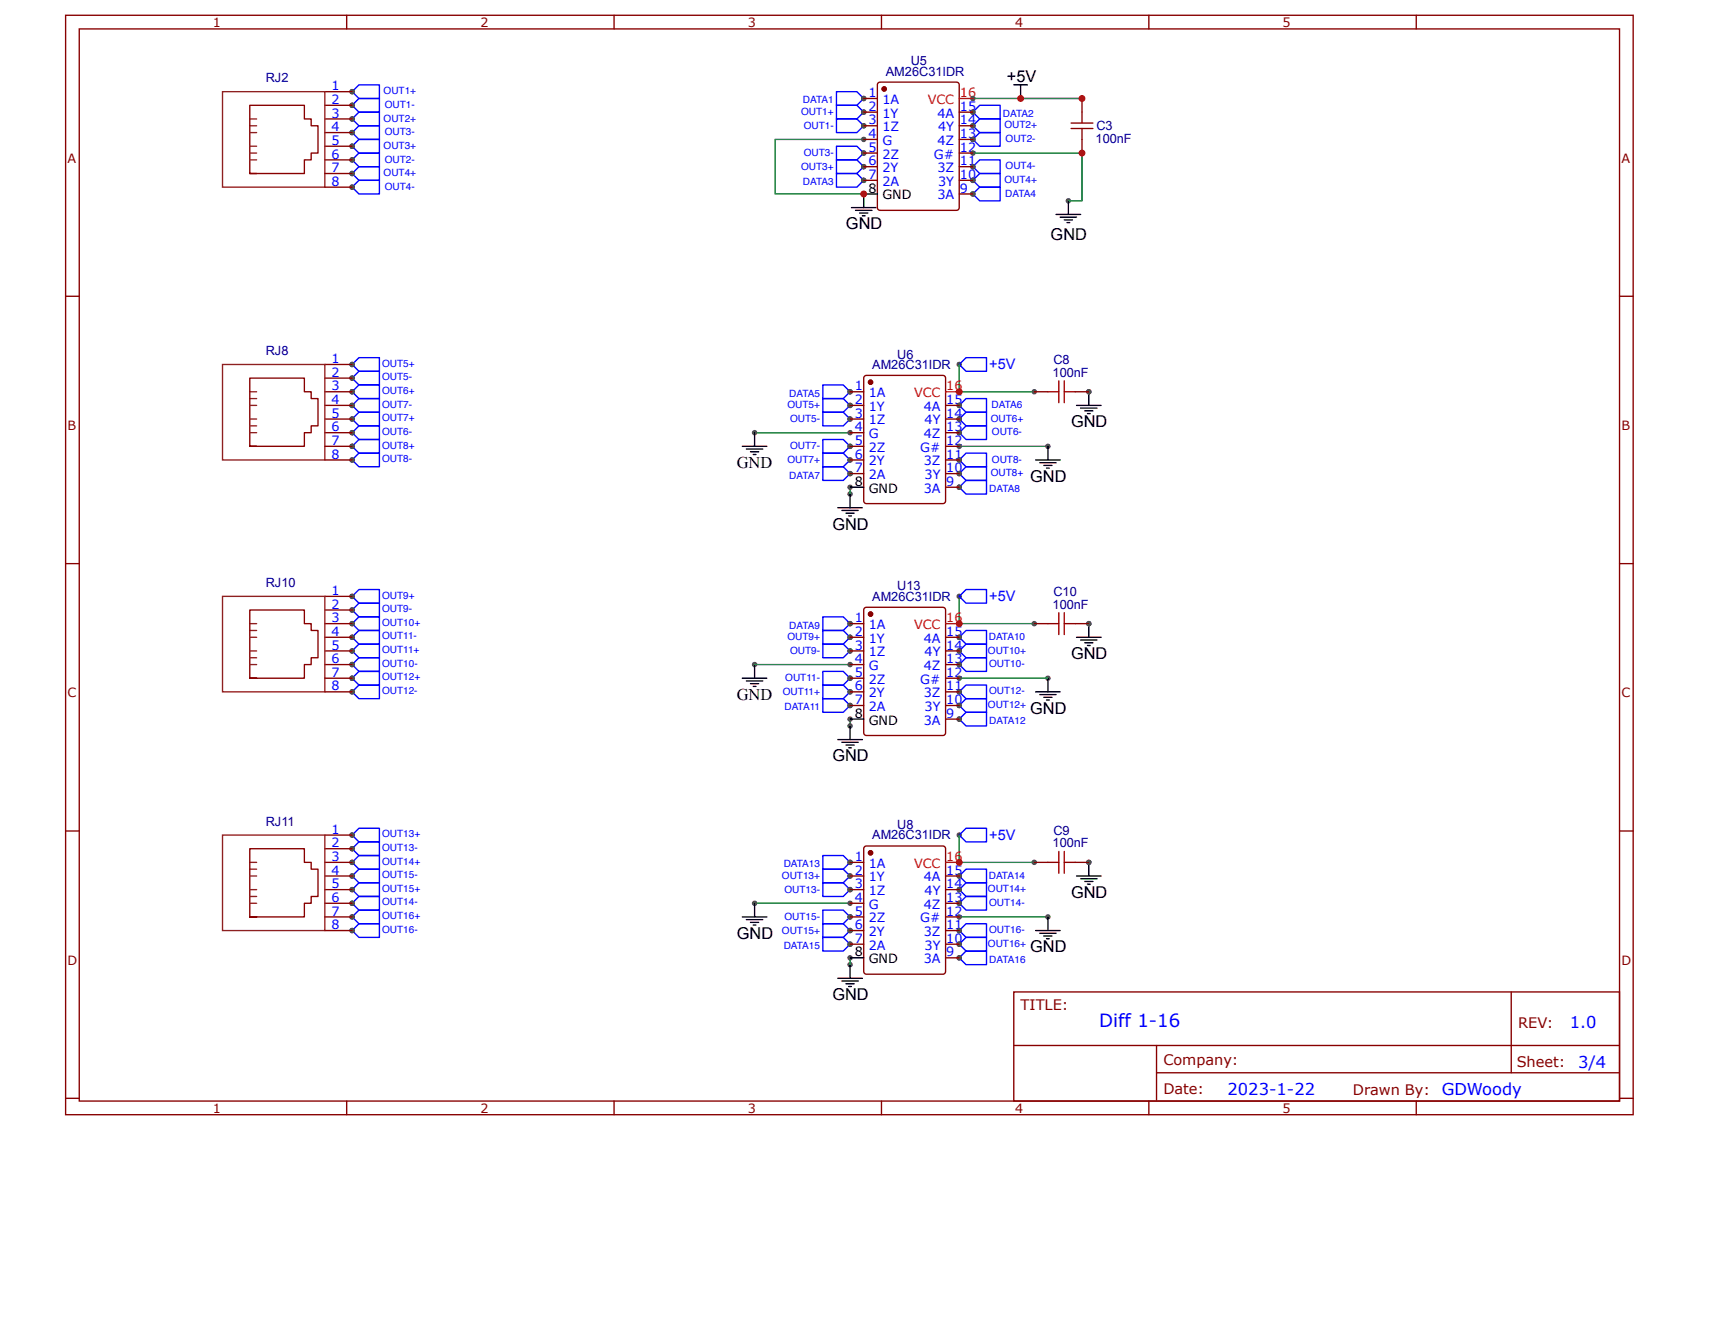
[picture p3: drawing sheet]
<svg xmlns="http://www.w3.org/2000/svg" width="279mm" height="216mm" viewBox="0 0 279 216" stroke-linecap="round" stroke-linejoin="round" font-family="sans-serif">
<g fill="none" stroke="#800" stroke-width=".22">
<path d="M10.7 2.5h255.4v179.1h-255.4zM12.9 4.7h250.9v174.7h-250.9zM56.5 2.5v2.2M100 2.5v2.2M143.6 2.5v2.2M187.2 2.5v2.2M230.7 2.5v2.2M10.7 48.3h2.2M263.8 48.3h2.3M10.7 91.8h2.2M263.8 91.8h2.3M10.7 135.4h2.2"/>
<path d="M263.8 135.4h2.3M10.7 179h2.2M56.5 179.4v2.2M100 179.4v2.2M143.6 179.4v2.2M165.2 161.6h98.6v17.8h-98.6zM165.2 170.4h98.6M187.2 179.4v2.2M188.4 174.8h75.4M188.4 170.4v8.8M230.7 179.4v2.2M246.2 161.6v13.2"/>
<path d="M263.8 179h2.3"/>
</g>
<circle cx="140.7" cy="31.6" r=".44" fill="#4f4f4f"/>
<path d="M138.7 33.8h4M139.4 34.3h2.6M140 34.7h1.4M140.5 35.2h.4M140.7 31.6v2.2" fill="none" stroke="#000" stroke-width=".22"/>
<path d="M166.3 16h10M140.7 22.7h-14.4v8.9h14.4" fill="none" stroke="#080" stroke-width=".22"/>
<circle cx="158.5" cy="31.6" r=".44" fill="#4f4f4f"/>
<path d="M158.5 31.6l1.1-1.1h3.3v2.2h-3.3z" fill="none" stroke="#00f" stroke-width=".22"/>
<circle cx="140.7" cy="29.4" r=".44" fill="#4f4f4f"/>
<path d="M136.3 28.3h3.3l1.1 1.1-1.1 1.1h-3.3z" fill="none" stroke="#00f" stroke-width=".22"/>
<circle cx="158.5" cy="18.3" r=".44" fill="#4f4f4f"/>
<path d="M158.5 18.3l1.1-1.1h3.3v2.2h-3.3z" fill="none" stroke="#00f" stroke-width=".22"/>
<circle cx="140.7" cy="16" r=".44" fill="#4f4f4f"/>
<path d="M136.3 14.9h3.3l1.1 1.1-1.1 1.2h-3.3z" fill="none" stroke="#00f" stroke-width=".22"/>
<circle cx="174.1" cy="32.7" r=".44" fill="#4f4f4f"/>
<path d="M172.1 34.9h4M172.7 35.4h2.7M173.4 35.8h1.3M173.8 36.3h.5M174.1 32.7v2.2" fill="none" stroke="#000" stroke-width=".22"/>
<circle cx="140.7" cy="20.5" r=".44" fill="#4f4f4f"/>
<path d="M136.3 19.4h3.3l1.1 1.1-1.1 1.1h-3.3z" fill="none" stroke="#00f" stroke-width=".22"/>
<circle cx="140.7" cy="18.3" r=".44" fill="#4f4f4f"/>
<path d="M136.3 17.2h3.3l1.1 1.1-1.1 1.1h-3.3z" fill="none" stroke="#00f" stroke-width=".22"/>
<circle cx="140.7" cy="27.2" r=".44" fill="#4f4f4f"/>
<path d="M136.3 26.1h3.3l1.1 1.1-1.1 1.1h-3.3z" fill="none" stroke="#00f" stroke-width=".22"/>
<circle cx="140.7" cy="24.9" r=".44" fill="#4f4f4f"/>
<path d="M136.3 23.8h3.3l1.1 1.1-1.1 1.2h-3.3z" fill="none" stroke="#00f" stroke-width=".22"/>
<circle cx="158.5" cy="27.2" r=".44" fill="#4f4f4f"/>
<path d="M158.5 27.2l1.1-1.1h3.3v2.2h-3.3z" fill="none" stroke="#00f" stroke-width=".22"/>
<circle cx="158.5" cy="29.4" r=".44" fill="#4f4f4f"/>
<path d="M158.5 29.4l1.1-1.1h3.3v2.2h-3.3z" fill="none" stroke="#00f" stroke-width=".22"/>
<circle cx="158.5" cy="20.5" r=".44" fill="#4f4f4f"/>
<path d="M158.5 20.5l1.1-1.1h3.3v2.2h-3.3z" fill="none" stroke="#00f" stroke-width=".22"/>
<circle cx="158.5" cy="22.7" r=".44" fill="#4f4f4f"/>
<path d="M158.5 22.7l1.1-1.1h3.3v2.2h-3.3z" fill="none" stroke="#00f" stroke-width=".22"/>
<circle cx="57.4" cy="17.2" r=".44" fill="#4f4f4f"/>
<path d="M57.4 17.2l1.1-1.2h3.3v2.3h-3.3z" fill="none" stroke="#00f" stroke-width=".22"/>
<circle cx="57.4" cy="14.9" r=".44" fill="#4f4f4f"/>
<path d="M58.5 13.8h3.3v2.2h-3.3l-1.1-1.1z" fill="none" stroke="#00f" stroke-width=".22"/>
<circle cx="57.4" cy="19.4" r=".44" fill="#4f4f4f"/>
<path d="M58.5 18.3h3.3v2.2h-3.3l-1.1-1.1z" fill="none" stroke="#00f" stroke-width=".22"/>
<circle cx="57.4" cy="21.6" r=".44" fill="#4f4f4f"/>
<path d="M57.4 21.6l1.1-1.1h3.3v2.2h-3.3z" fill="none" stroke="#00f" stroke-width=".22"/>
<circle cx="57.4" cy="23.8" r=".44" fill="#4f4f4f"/>
<path d="M58.5 22.7h3.3v2.2h-3.3l-1.1-1.1z" fill="none" stroke="#00f" stroke-width=".22"/>
<circle cx="57.4" cy="26.1" r=".45" fill="#4f4f4f"/>
<path d="M57.4 26.1l1.1-1.2h3.3v2.3h-3.3z" fill="none" stroke="#00f" stroke-width=".22"/>
<circle cx="57.4" cy="28.3" r=".44" fill="#4f4f4f"/>
<path d="M58.5 27.2h3.3v2.2h-3.3l-1.1-1.1z" fill="none" stroke="#00f" stroke-width=".22"/>
<circle cx="57.4" cy="30.5" r=".44" fill="#4f4f4f"/>
<path d="M58.5 29.4h3.3v2.2h-3.3l-1.1-1.1z" fill="none" stroke="#00f" stroke-width=".22"/>
<circle cx="166.3" cy="16" r=".44" fill="#4f4f4f"/>
<path d="M165.2 13.8h2.2M166.3 13.8v2.2" fill="none" stroke="#000" stroke-width=".22"/>
<path d="M158.5 16h17.8M158.5 24.9h17.8v7.8h-2.2" fill="none" stroke="#080" stroke-width=".22"/>
<circle cx="156.3" cy="142.7" r=".44" fill="#4f4f4f"/>
<path d="M157.4 141.6h3.3v2.2h-3.3l-1.1-1.1z" fill="none" stroke="#00f" stroke-width=".22"/>
<circle cx="138.5" cy="153.9" r=".44" fill="#4f4f4f"/>
<path d="M134 152.7h3.4l1.1 1.2-1.1 1.1h-3.4z" fill="none" stroke="#00f" stroke-width=".22"/>
<circle cx="156.3" cy="156.1" r=".44" fill="#4f4f4f"/>
<path d="M156.3 156.1l1.1-1.1h3.3v2.2h-3.3z" fill="none" stroke="#00f" stroke-width=".22"/>
<circle cx="138.5" cy="140.5" r=".44" fill="#4f4f4f"/>
<path d="M134 139.4h3.4l1.1 1.1-1.1 1.1h-3.4z" fill="none" stroke="#00f" stroke-width=".22"/>
<circle cx="156.3" cy="136.1" r=".44" fill="#4f4f4f"/>
<path d="M156.3 136.1l1.1-1.1h3.3v2.2h-3.3z" fill="none" stroke="#00f" stroke-width=".22"/>
<circle cx="177.4" cy="140.5" r=".44" fill="#4f4f4f"/>
<path d="M175.4 142.7h4M176.1 143.2h2.6M176.7 143.6h1.4M177.2 144.1h.4M177.4 140.5v2.2" fill="none" stroke="#000" stroke-width=".22"/>
<circle cx="138.5" cy="145" r=".44" fill="#4f4f4f"/>
<path d="M134 143.8h3.4l1.1 1.2-1.1 1.1h-3.4z" fill="none" stroke="#00f" stroke-width=".22"/>
<circle cx="138.5" cy="142.7" r=".44" fill="#4f4f4f"/>
<path d="M134 141.6h3.4l1.1 1.1-1.1 1.1h-3.4z" fill="none" stroke="#00f" stroke-width=".22"/>
<circle cx="138.5" cy="151.6" r=".44" fill="#4f4f4f"/>
<path d="M134 150.5h3.4l1.1 1.1-1.1 1.1h-3.4z" fill="none" stroke="#00f" stroke-width=".22"/>
<circle cx="138.5" cy="149.4" r=".44" fill="#4f4f4f"/>
<path d="M134 148.3h3.4l1.1 1.1-1.1 1.1h-3.4z" fill="none" stroke="#00f" stroke-width=".22"/>
<circle cx="156.3" cy="151.6" r=".44" fill="#4f4f4f"/>
<path d="M156.3 151.6l1.1-1.1h3.3v2.2h-3.3z" fill="none" stroke="#00f" stroke-width=".22"/>
<circle cx="156.3" cy="153.9" r=".44" fill="#4f4f4f"/>
<path d="M156.3 153.9l1.1-1.2h3.3v2.3h-3.3z" fill="none" stroke="#00f" stroke-width=".22"/>
<circle cx="156.3" cy="147.2" r=".44" fill="#4f4f4f"/>
<path d="M156.3 147.2l1.1-1.1h3.3v2.2h-3.3z" fill="none" stroke="#00f" stroke-width=".22"/>
<circle cx="156.3" cy="145" r=".44" fill="#4f4f4f"/>
<path d="M157.4 143.8h3.3v2.3h-3.3l-1.1-1.1z" fill="none" stroke="#00f" stroke-width=".22"/>
<circle cx="138.5" cy="157.2" r=".44" fill="#4f4f4f"/>
<path d="M136.5 159.4h4M137.2 159.9h2.6M138.5 157.2v2.2M137.8 160.3h1.4M138.3 160.7h.4" fill="none" stroke="#000" stroke-width=".22"/>
<path d="M122.9 147.2h15.6M138.5 156.1v1.1M156.3 149.4h14.4" fill="none" stroke="#080" stroke-width=".22"/>
<circle cx="170.7" cy="149.4" r=".44" fill="#4f4f4f"/>
<path d="M168.7 151.6h4M169.4 152.1h2.7M170.1 152.5h1.3M170.5 153h.4M170.7 149.4v2.2" fill="none" stroke="#000" stroke-width=".22"/>
<circle cx="122.9" cy="147.2" r=".44" fill="#4f4f4f"/>
<path d="M120.9 149.4h4M121.6 149.9h2.7M122.3 150.3h1.3M122.7 150.7h.5M122.9 147.2v2.2" fill="none" stroke="#000" stroke-width=".22"/>
<path d="M156.3 136.1v4.4h12.2" fill="none" stroke="#080" stroke-width=".22"/>
<circle cx="57.4" cy="149.4" r=".44" fill="#4f4f4f"/>
<path d="M57.4 149.4l1.1-1.1h3.3v2.2h-3.3z" fill="none" stroke="#00f" stroke-width=".22"/>
<circle cx="57.4" cy="151.6" r=".44" fill="#4f4f4f"/>
<path d="M58.5 150.5h3.3v2.2h-3.3l-1.1-1.1z" fill="none" stroke="#00f" stroke-width=".22"/>
<circle cx="57.4" cy="145" r=".44" fill="#4f4f4f"/>
<path d="M58.5 143.8h3.3v2.3h-3.3l-1.1-1.1z" fill="none" stroke="#00f" stroke-width=".22"/>
<circle cx="57.4" cy="147.2" r=".44" fill="#4f4f4f"/>
<path d="M57.4 147.2l1.1-1.1h3.3v2.2h-3.3z" fill="none" stroke="#00f" stroke-width=".22"/>
<circle cx="57.4" cy="142.7" r=".44" fill="#4f4f4f"/>
<path d="M58.5 141.6h3.3v2.2h-3.3l-1.1-1.1z" fill="none" stroke="#00f" stroke-width=".22"/>
<circle cx="57.4" cy="140.5" r=".44" fill="#4f4f4f"/>
<path d="M58.5 139.4h3.3v2.2h-3.3l-1.1-1.1z" fill="none" stroke="#00f" stroke-width=".22"/>
<circle cx="57.4" cy="138.3" r=".44" fill="#4f4f4f"/>
<path d="M58.5 137.2h3.3v2.2h-3.3l-1.1-1.1z" fill="none" stroke="#00f" stroke-width=".22"/>
<circle cx="57.4" cy="136.1" r=".45" fill="#4f4f4f"/>
<path d="M58.5 135h3.3v2.2h-3.3l-1.1-1.1z" fill="none" stroke="#00f" stroke-width=".22"/>
<circle cx="57.4" cy="97.2" r=".44" fill="#4f4f4f"/>
<path d="M58.5 96.1h3.3v2.2h-3.3l-1.1-1.1z" fill="none" stroke="#00f" stroke-width=".22"/>
<circle cx="57.4" cy="99.4" r=".44" fill="#4f4f4f"/>
<path d="M57.4 99.4l1.1-1.1h3.3v2.2h-3.3z" fill="none" stroke="#00f" stroke-width=".22"/>
<circle cx="57.4" cy="101.6" r=".44" fill="#4f4f4f"/>
<path d="M57.4 101.6l1.1-1.1h3.3v2.2h-3.3z" fill="none" stroke="#00f" stroke-width=".22"/>
<circle cx="57.4" cy="103.8" r=".44" fill="#4f4f4f"/>
<path d="M57.4 103.8l1.1-1.1h3.3v2.3h-3.3z" fill="none" stroke="#00f" stroke-width=".22"/>
<circle cx="57.4" cy="108.3" r=".44" fill="#4f4f4f"/>
<path d="M58.5 107.2h3.3v2.2h-3.3l-1.1-1.1z" fill="none" stroke="#00f" stroke-width=".22"/>
<circle cx="57.4" cy="106.1" r=".45" fill="#4f4f4f"/>
<path d="M57.4 106.1l1.1-1.1h3.3v2.2h-3.3z" fill="none" stroke="#00f" stroke-width=".22"/>
<circle cx="57.4" cy="112.7" r=".44" fill="#4f4f4f"/>
<path d="M58.5 111.6h3.3v2.2h-3.3l-1.1-1.1z" fill="none" stroke="#00f" stroke-width=".22"/>
<circle cx="57.4" cy="110.5" r=".44" fill="#4f4f4f"/>
<path d="M58.5 109.4h3.3v2.2h-3.3l-1.1-1.1z" fill="none" stroke="#00f" stroke-width=".22"/>
<path d="M156.3 97.2v4.4h12.2" fill="none" stroke="#080" stroke-width=".22"/>
<circle cx="122.9" cy="108.3" r=".44" fill="#4f4f4f"/>
<path d="M120.9 110.5h4M121.6 111h2.7M122.3 111.4h1.3M122.7 111.8h.5M122.9 108.3v2.2" fill="none" stroke="#000" stroke-width=".22"/>
<circle cx="170.7" cy="110.5" r=".44" fill="#4f4f4f"/>
<path d="M168.7 112.7h4M169.4 113.2h2.7M170.1 113.6h1.3M170.5 114.1h.4M170.7 110.5v2.2" fill="none" stroke="#000" stroke-width=".22"/>
<path d="M122.9 108.3h15.6M138.5 117.2v1.1M156.3 110.5h14.4" fill="none" stroke="#080" stroke-width=".22"/>
<circle cx="138.5" cy="118.3" r=".44" fill="#4f4f4f"/>
<path d="M138.5 118.3v2.2M136.5 120.5h4M137.2 121h2.6M137.8 121.4h1.4M138.3 121.8h.4" fill="none" stroke="#000" stroke-width=".22"/>
<circle cx="156.3" cy="106.1" r=".44" fill="#4f4f4f"/>
<path d="M156.3 106.1l1.1-1.1h3.3v2.2h-3.3z" fill="none" stroke="#00f" stroke-width=".22"/>
<circle cx="156.3" cy="108.3" r=".44" fill="#4f4f4f"/>
<path d="M157.4 107.2h3.3v2.2h-3.3l-1.1-1.1z" fill="none" stroke="#00f" stroke-width=".22"/>
<circle cx="156.3" cy="115" r=".44" fill="#4f4f4f"/>
<path d="M157.4 113.8h3.3v2.3h-3.3l-1.1-1.1z" fill="none" stroke="#00f" stroke-width=".22"/>
<circle cx="156.3" cy="112.7" r=".44" fill="#4f4f4f"/>
<path d="M157.4 111.6h3.3v2.2h-3.3l-1.1-1.1z" fill="none" stroke="#00f" stroke-width=".22"/>
<circle cx="138.5" cy="110.5" r=".44" fill="#4f4f4f"/>
<path d="M134 109.4h3.4l1.1 1.1-1.1 1.1h-3.4z" fill="none" stroke="#00f" stroke-width=".22"/>
<circle cx="138.5" cy="112.7" r=".44" fill="#4f4f4f"/>
<path d="M134 111.6h3.4l1.1 1.1-1.1 1.1h-3.4z" fill="none" stroke="#00f" stroke-width=".22"/>
<circle cx="138.5" cy="103.8" r=".44" fill="#4f4f4f"/>
<path d="M134 102.7h3.4l1.1 1.1-1.1 1.2h-3.4z" fill="none" stroke="#00f" stroke-width=".22"/>
<circle cx="138.5" cy="106.1" r=".44" fill="#4f4f4f"/>
<path d="M134 105h3.4l1.1 1.1-1.1 1.1h-3.4z" fill="none" stroke="#00f" stroke-width=".22"/>
<circle cx="177.4" cy="101.6" r=".44" fill="#4f4f4f"/>
<path d="M175.4 103.8h4M176.1 104.3h2.6M176.7 104.7h1.4M177.2 105.2h.4M177.4 101.6v2.2" fill="none" stroke="#000" stroke-width=".22"/>
<circle cx="156.3" cy="97.2" r=".44" fill="#4f4f4f"/>
<path d="M156.3 97.2l1.1-1.1h3.3v2.2h-3.3z" fill="none" stroke="#00f" stroke-width=".22"/>
<circle cx="138.5" cy="101.6" r=".44" fill="#4f4f4f"/>
<path d="M134 100.5h3.4l1.1 1.1-1.1 1.1h-3.4z" fill="none" stroke="#00f" stroke-width=".22"/>
<circle cx="156.3" cy="117.2" r=".44" fill="#4f4f4f"/>
<path d="M156.3 117.2l1.1-1.1h3.3v2.2h-3.3z" fill="none" stroke="#00f" stroke-width=".22"/>
<circle cx="138.5" cy="115" r=".44" fill="#4f4f4f"/>
<path d="M134 113.8h3.4l1.1 1.2-1.1 1.1h-3.4z" fill="none" stroke="#00f" stroke-width=".22"/>
<circle cx="156.3" cy="103.8" r=".44" fill="#4f4f4f"/>
<path d="M156.3 103.8l1.1-1.1h3.3v2.3h-3.3z" fill="none" stroke="#00f" stroke-width=".22"/>
<circle cx="156.3" cy="66.1" r=".44" fill="#4f4f4f"/>
<path d="M157.4 64.9h3.3v2.3h-3.3l-1.1-1.1z" fill="none" stroke="#00f" stroke-width=".22"/>
<circle cx="138.5" cy="77.2" r=".44" fill="#4f4f4f"/>
<path d="M134 76.1h3.4l1.1 1.1-1.1 1.1h-3.4z" fill="none" stroke="#00f" stroke-width=".22"/>
<circle cx="156.3" cy="79.4" r=".44" fill="#4f4f4f"/>
<path d="M156.3 79.4l1.1-1.1h3.3v2.2h-3.3z" fill="none" stroke="#00f" stroke-width=".22"/>
<circle cx="138.5" cy="63.8" r=".44" fill="#4f4f4f"/>
<path d="M134 62.7h3.4l1.1 1.1-1.1 1.1h-3.4z" fill="none" stroke="#00f" stroke-width=".22"/>
<circle cx="156.3" cy="59.4" r=".44" fill="#4f4f4f"/>
<path d="M156.3 59.4l1.1-1.1h3.3v2.2h-3.3z" fill="none" stroke="#00f" stroke-width=".22"/>
<circle cx="177.4" cy="63.8" r=".44" fill="#4f4f4f"/>
<path d="M175.4 66.1h4M176.1 66.5h2.6M176.7 66.9h1.4M177.2 67.4h.4M177.4 63.8v2.3" fill="none" stroke="#000" stroke-width=".22"/>
<circle cx="138.5" cy="68.3" r=".44" fill="#4f4f4f"/>
<path d="M134 67.2h3.4l1.1 1.1-1.1 1.1h-3.4z" fill="none" stroke="#00f" stroke-width=".22"/>
<circle cx="138.5" cy="66.1" r=".44" fill="#4f4f4f"/>
<path d="M134 64.9h3.4l1.1 1.2-1.1 1.1h-3.4z" fill="none" stroke="#00f" stroke-width=".22"/>
<circle cx="138.5" cy="74.9" r=".44" fill="#4f4f4f"/>
<path d="M134 73.8h3.4l1.1 1.1-1.1 1.2h-3.4z" fill="none" stroke="#00f" stroke-width=".22"/>
<circle cx="138.5" cy="72.7" r=".44" fill="#4f4f4f"/>
<path d="M134 71.6h3.4l1.1 1.1-1.1 1.1h-3.4z" fill="none" stroke="#00f" stroke-width=".22"/>
<circle cx="156.3" cy="74.9" r=".44" fill="#4f4f4f"/>
<path d="M157.4 73.8h3.3v2.3h-3.3l-1.1-1.2z" fill="none" stroke="#00f" stroke-width=".22"/>
<circle cx="156.3" cy="77.2" r=".44" fill="#4f4f4f"/>
<path d="M156.3 77.2l1.1-1.1h3.3v2.2h-3.3z" fill="none" stroke="#00f" stroke-width=".22"/>
<circle cx="156.3" cy="70.5" r=".44" fill="#4f4f4f"/>
<path d="M157.4 69.4h3.3v2.2h-3.3l-1.1-1.1z" fill="none" stroke="#00f" stroke-width=".22"/>
<circle cx="156.3" cy="68.3" r=".44" fill="#4f4f4f"/>
<path d="M157.4 67.2h3.3v2.2h-3.3l-1.1-1.1z" fill="none" stroke="#00f" stroke-width=".22"/>
<circle cx="138.5" cy="80.5" r=".44" fill="#4f4f4f"/>
<path d="M136.5 82.7h4M137.2 83.2h2.6M137.8 83.6h1.4M138.3 84.1h.4M138.5 80.5v2.2" fill="none" stroke="#000" stroke-width=".22"/>
<path d="M122.9 70.5h15.6M138.5 79.4v1.1M156.3 72.7h14.4" fill="none" stroke="#080" stroke-width=".22"/>
<circle cx="170.7" cy="72.7" r=".44" fill="#4f4f4f"/>
<path d="M168.7 74.9h4M169.4 75.4h2.7M170.1 75.8h1.3M170.5 76.3h.4M170.7 72.7v2.2" fill="none" stroke="#000" stroke-width=".22"/>
<circle cx="122.9" cy="70.5" r=".44" fill="#4f4f4f"/>
<path d="M120.9 72.7h4M121.6 73.2h2.7M122.3 73.6h1.3M122.7 74.1h.5M122.9 70.5v2.2" fill="none" stroke="#000" stroke-width=".22"/>
<path d="M156.3 59.4v4.4h12.2" fill="none" stroke="#080" stroke-width=".22"/>
<circle cx="57.4" cy="72.7" r=".44" fill="#4f4f4f"/>
<path d="M58.5 71.6h3.3v2.2h-3.3l-1.1-1.1z" fill="none" stroke="#00f" stroke-width=".22"/>
<circle cx="57.4" cy="74.9" r=".44" fill="#4f4f4f"/>
<path d="M58.5 73.8h3.3v2.3h-3.3l-1.1-1.2z" fill="none" stroke="#00f" stroke-width=".22"/>
<circle cx="57.4" cy="68.3" r=".44" fill="#4f4f4f"/>
<path d="M58.5 67.2h3.3v2.2h-3.3l-1.1-1.1z" fill="none" stroke="#00f" stroke-width=".22"/>
<circle cx="57.4" cy="70.5" r=".44" fill="#4f4f4f"/>
<path d="M58.5 69.4h3.3v2.2h-3.3l-1.1-1.1z" fill="none" stroke="#00f" stroke-width=".22"/>
<circle cx="57.4" cy="66.1" r=".44" fill="#4f4f4f"/>
<path d="M58.5 64.9h3.3v2.3h-3.3l-1.1-1.1z" fill="none" stroke="#00f" stroke-width=".22"/>
<circle cx="57.4" cy="63.8" r=".44" fill="#4f4f4f"/>
<path d="M57.4 63.8l1.1-1.1h3.3v2.2h-3.3z" fill="none" stroke="#00f" stroke-width=".22"/>
<circle cx="57.4" cy="61.6" r=".44" fill="#4f4f4f"/>
<path d="M57.4 61.6l1.1-1.1h3.3v2.2h-3.3z" fill="none" stroke="#00f" stroke-width=".22"/>
<circle cx="57.4" cy="59.4" r=".44" fill="#4f4f4f"/>
<path d="M57.4 59.4l1.1-1.1h3.3v2.2h-3.3z" fill="none" stroke="#00f" stroke-width=".22"/>
<path d="M174.5 20h3.6" fill="none" stroke="#a00000" stroke-width=".22"/>
<circle cx="176.3" cy="16" r=".44" fill="#4f4f4f"/>
<path d="M176.3 16v2.3" fill="none" stroke="#800" stroke-width=".22"/>
<path d="M174.5 20.9h3.6M176.3 20.9v1.8" fill="none" stroke="#a00000" stroke-width=".22"/>
<circle cx="176.3" cy="24.9" r=".44" fill="#4f4f4f"/>
<path d="M176.3 22.7v2.2" fill="none" stroke="#800" stroke-width=".22"/>
<path d="M176.3 18.3v1.7M172.5 62.1v3.5" fill="none" stroke="#a00000" stroke-width=".22"/>
<circle cx="168.5" cy="63.8" r=".44" fill="#4f4f4f"/>
<path d="M168.5 63.8h2.2" fill="none" stroke="#800" stroke-width=".22"/>
<path d="M173.4 63.8h1.8M173.4 62.1v3.5" fill="none" stroke="#a00000" stroke-width=".22"/>
<circle cx="177.4" cy="63.8" r=".44" fill="#4f4f4f"/>
<path d="M175.2 63.8h2.2" fill="none" stroke="#800" stroke-width=".22"/>
<path d="M170.7 63.8h1.8M172.5 138.7v3.6" fill="none" stroke="#a00000" stroke-width=".22"/>
<circle cx="168.5" cy="140.5" r=".44" fill="#4f4f4f"/>
<path d="M168.5 140.5h2.2" fill="none" stroke="#800" stroke-width=".22"/>
<path d="M173.4 138.7v3.6M173.4 140.5h1.8" fill="none" stroke="#a00000" stroke-width=".22"/>
<circle cx="177.4" cy="140.5" r=".44" fill="#4f4f4f"/>
<path d="M175.2 140.5h2.2" fill="none" stroke="#800" stroke-width=".22"/>
<path d="M172.5 99.8v3.6M170.7 140.5h1.8" fill="none" stroke="#a00000" stroke-width=".22"/>
<circle cx="168.5" cy="101.6" r=".44" fill="#4f4f4f"/>
<path d="M168.5 101.6h2.2" fill="none" stroke="#800" stroke-width=".22"/>
<path d="M173.4 99.8v3.6M173.4 101.6h1.8" fill="none" stroke="#a00000" stroke-width=".22"/>
<circle cx="177.4" cy="101.6" r=".44" fill="#4f4f4f"/>
<path d="M175.2 101.6h2.2" fill="none" stroke="#800" stroke-width=".22"/>
<path d="M170.7 101.6h1.8" fill="none" stroke="#a00000" stroke-width=".22"/>
<circle cx="144" cy="14.5" r=".33" fill="#800"/>
<g fill="none" stroke="#800" stroke-width=".22">
<path d="M143 13.6l.4-.2h12.4l.4 .2 .1 20.2-.2 .4-12.7 .1-.4-.2z"/>
<circle cx="144" cy="14.5" r=".33"/>
</g>
<circle cx="144" cy="14.5" r=".33" fill="#800"/>
<circle cx="144" cy="14.5" r=".33" fill="none" stroke="#800" stroke-width=".22"/>
<circle cx="140.7" cy="16" r=".44" fill="#4f4f4f"/>
<path d="M140.7 16h2.2" fill="none" stroke="#800" stroke-width=".22"/>
<circle cx="140.7" cy="18.3" r=".44" fill="#4f4f4f"/>
<path d="M140.7 18.3h2.2" fill="none" stroke="#800" stroke-width=".22"/>
<circle cx="140.7" cy="20.5" r=".44" fill="#4f4f4f"/>
<path d="M140.7 20.5h2.2" fill="none" stroke="#800" stroke-width=".22"/>
<circle cx="140.7" cy="22.7" r=".44" fill="#4f4f4f"/>
<path d="M140.7 22.7h2.2" fill="none" stroke="#800" stroke-width=".22"/>
<circle cx="140.7" cy="24.9" r=".44" fill="#4f4f4f"/>
<path d="M140.7 24.9h2.2" fill="none" stroke="#800" stroke-width=".22"/>
<circle cx="140.7" cy="27.2" r=".44" fill="#4f4f4f"/>
<path d="M140.7 27.2h2.2" fill="none" stroke="#800" stroke-width=".22"/>
<circle cx="140.7" cy="29.4" r=".44" fill="#4f4f4f"/>
<path d="M140.7 29.4h2.2" fill="none" stroke="#800" stroke-width=".22"/>
<circle cx="140.7" cy="31.6" r=".44" fill="#4f4f4f"/>
<path d="M140.7 31.6h2.2" fill="none" stroke="#000" stroke-width=".22"/>
<circle cx="158.5" cy="31.6" r=".44" fill="#4f4f4f"/>
<path d="M156.3 31.6h2.2" fill="none" stroke="#800" stroke-width=".22"/>
<circle cx="158.5" cy="29.4" r=".44" fill="#4f4f4f"/>
<path d="M156.3 29.4h2.2" fill="none" stroke="#800" stroke-width=".22"/>
<circle cx="158.5" cy="27.2" r=".44" fill="#4f4f4f"/>
<path d="M156.3 27.2h2.2" fill="none" stroke="#800" stroke-width=".22"/>
<circle cx="158.5" cy="24.9" r=".44" fill="#4f4f4f"/>
<path d="M156.3 24.9h2.2" fill="none" stroke="#800" stroke-width=".22"/>
<circle cx="158.5" cy="22.7" r=".44" fill="#4f4f4f"/>
<path d="M156.3 22.7h2.2" fill="none" stroke="#800" stroke-width=".22"/>
<circle cx="158.5" cy="20.5" r=".44" fill="#4f4f4f"/>
<path d="M156.3 20.5h2.2" fill="none" stroke="#800" stroke-width=".22"/>
<circle cx="158.5" cy="18.3" r=".44" fill="#4f4f4f"/>
<path d="M156.3 18.3h2.2" fill="none" stroke="#800" stroke-width=".22"/>
<circle cx="158.5" cy="16" r=".44" fill="#4f4f4f"/>
<path d="M156.3 16h2.2" fill="none" stroke="#f00" stroke-width=".22"/>
<circle cx="141.8" cy="62.3" r=".33" fill="#800"/>
<g fill="none" stroke="#800" stroke-width=".22">
<path d="M140.8 61.4l.4-.2h12.4l.4 .2v20.2l-.2 .4-12.6 .1-.4-.3z"/>
<circle cx="141.8" cy="62.3" r=".33"/>
</g>
<circle cx="141.8" cy="62.3" r=".33" fill="#800"/>
<circle cx="141.8" cy="62.3" r=".33" fill="none" stroke="#800" stroke-width=".22"/>
<circle cx="138.5" cy="63.8" r=".44" fill="#4f4f4f"/>
<path d="M138.5 63.8h2.2" fill="none" stroke="#800" stroke-width=".22"/>
<circle cx="138.5" cy="66.1" r=".44" fill="#4f4f4f"/>
<path d="M138.5 66.1h2.2" fill="none" stroke="#800" stroke-width=".22"/>
<circle cx="138.5" cy="68.3" r=".44" fill="#4f4f4f"/>
<path d="M138.5 68.3h2.2" fill="none" stroke="#800" stroke-width=".22"/>
<circle cx="138.5" cy="70.5" r=".44" fill="#4f4f4f"/>
<path d="M138.5 70.5h2.2" fill="none" stroke="#800" stroke-width=".22"/>
<circle cx="138.5" cy="72.7" r=".44" fill="#4f4f4f"/>
<path d="M138.5 72.7h2.2" fill="none" stroke="#800" stroke-width=".22"/>
<circle cx="138.5" cy="74.9" r=".44" fill="#4f4f4f"/>
<path d="M138.5 74.9h2.2" fill="none" stroke="#800" stroke-width=".22"/>
<circle cx="138.5" cy="77.2" r=".44" fill="#4f4f4f"/>
<path d="M138.5 77.2h2.2" fill="none" stroke="#800" stroke-width=".22"/>
<circle cx="138.5" cy="79.4" r=".44" fill="#4f4f4f"/>
<path d="M138.5 79.4h2.2" fill="none" stroke="#000" stroke-width=".22"/>
<circle cx="156.3" cy="79.4" r=".44" fill="#4f4f4f"/>
<path d="M154 79.4h2.3" fill="none" stroke="#800" stroke-width=".22"/>
<circle cx="156.3" cy="77.2" r=".44" fill="#4f4f4f"/>
<path d="M154 77.2h2.3" fill="none" stroke="#800" stroke-width=".22"/>
<circle cx="156.3" cy="74.9" r=".44" fill="#4f4f4f"/>
<path d="M154 74.9h2.3" fill="none" stroke="#800" stroke-width=".22"/>
<circle cx="156.3" cy="72.7" r=".44" fill="#4f4f4f"/>
<path d="M154 72.7h2.3" fill="none" stroke="#800" stroke-width=".22"/>
<circle cx="156.3" cy="70.5" r=".44" fill="#4f4f4f"/>
<path d="M154 70.5h2.3" fill="none" stroke="#800" stroke-width=".22"/>
<circle cx="156.3" cy="68.3" r=".44" fill="#4f4f4f"/>
<path d="M154 68.3h2.3" fill="none" stroke="#800" stroke-width=".22"/>
<circle cx="156.3" cy="66.1" r=".44" fill="#4f4f4f"/>
<path d="M154 66.1h2.3" fill="none" stroke="#800" stroke-width=".22"/>
<circle cx="156.3" cy="63.8" r=".44" fill="#4f4f4f"/>
<path d="M154 63.8h2.3" fill="none" stroke="#f00" stroke-width=".22"/>
<circle cx="141.8" cy="139" r=".33" fill="#800"/>
<g fill="none" stroke="#800" stroke-width=".22">
<path d="M140.8 138.1l.4-.3h12.4l.4 .3v20.2l-.2 .4h-12.6l-.4-.2z"/>
<circle cx="141.8" cy="139" r=".33"/>
</g>
<circle cx="141.8" cy="139" r=".33" fill="#800"/>
<circle cx="141.8" cy="139" r=".33" fill="none" stroke="#800" stroke-width=".22"/>
<circle cx="138.5" cy="140.5" r=".44" fill="#4f4f4f"/>
<path d="M138.5 140.5h2.2" fill="none" stroke="#800" stroke-width=".22"/>
<circle cx="138.5" cy="142.7" r=".44" fill="#4f4f4f"/>
<path d="M138.5 142.7h2.2" fill="none" stroke="#800" stroke-width=".22"/>
<circle cx="138.5" cy="145" r=".44" fill="#4f4f4f"/>
<path d="M138.5 145h2.2" fill="none" stroke="#800" stroke-width=".22"/>
<circle cx="138.5" cy="147.2" r=".44" fill="#4f4f4f"/>
<path d="M138.5 147.2h2.2" fill="none" stroke="#800" stroke-width=".22"/>
<circle cx="138.5" cy="149.4" r=".44" fill="#4f4f4f"/>
<path d="M138.5 149.4h2.2" fill="none" stroke="#800" stroke-width=".22"/>
<circle cx="138.5" cy="151.6" r=".44" fill="#4f4f4f"/>
<path d="M138.5 151.6h2.2" fill="none" stroke="#800" stroke-width=".22"/>
<circle cx="138.5" cy="153.9" r=".44" fill="#4f4f4f"/>
<path d="M138.5 153.9h2.2" fill="none" stroke="#800" stroke-width=".22"/>
<circle cx="138.5" cy="156.1" r=".44" fill="#4f4f4f"/>
<path d="M138.5 156.1h2.2" fill="none" stroke="#000" stroke-width=".22"/>
<circle cx="156.3" cy="156.1" r=".44" fill="#4f4f4f"/>
<path d="M154 156.1h2.3" fill="none" stroke="#800" stroke-width=".22"/>
<circle cx="156.3" cy="153.9" r=".44" fill="#4f4f4f"/>
<path d="M154 153.9h2.3" fill="none" stroke="#800" stroke-width=".22"/>
<circle cx="156.3" cy="151.6" r=".44" fill="#4f4f4f"/>
<path d="M154 151.6h2.3" fill="none" stroke="#800" stroke-width=".22"/>
<circle cx="156.3" cy="149.4" r=".44" fill="#4f4f4f"/>
<path d="M154 149.4h2.3" fill="none" stroke="#800" stroke-width=".22"/>
<circle cx="156.3" cy="147.2" r=".44" fill="#4f4f4f"/>
<path d="M154 147.2h2.3" fill="none" stroke="#800" stroke-width=".22"/>
<circle cx="156.3" cy="145" r=".44" fill="#4f4f4f"/>
<path d="M154 145h2.3" fill="none" stroke="#800" stroke-width=".22"/>
<circle cx="156.3" cy="142.7" r=".44" fill="#4f4f4f"/>
<path d="M154 142.7h2.3" fill="none" stroke="#800" stroke-width=".22"/>
<circle cx="156.3" cy="140.5" r=".44" fill="#4f4f4f"/>
<path d="M154 140.5h2.3" fill="none" stroke="#f00" stroke-width=".22"/>
<circle cx="141.8" cy="100.1" r=".33" fill="#800"/>
<g fill="none" stroke="#800" stroke-width=".22">
<path d="M140.8 99.2l.4-.2h12.4l.4 .2v20.2l-.2 .4h-12.6l-.4-.2z"/>
<circle cx="141.8" cy="100.1" r=".33"/>
</g>
<circle cx="141.8" cy="100.1" r=".33" fill="#800"/>
<circle cx="141.8" cy="100.1" r=".33" fill="none" stroke="#800" stroke-width=".22"/>
<circle cx="138.5" cy="101.6" r=".44" fill="#4f4f4f"/>
<path d="M138.5 101.6h2.2" fill="none" stroke="#800" stroke-width=".22"/>
<circle cx="138.5" cy="103.8" r=".44" fill="#4f4f4f"/>
<path d="M138.5 103.8h2.2" fill="none" stroke="#800" stroke-width=".22"/>
<circle cx="138.5" cy="106.1" r=".44" fill="#4f4f4f"/>
<path d="M138.5 106.1h2.2" fill="none" stroke="#800" stroke-width=".22"/>
<circle cx="138.5" cy="108.3" r=".44" fill="#4f4f4f"/>
<path d="M138.5 108.3h2.2" fill="none" stroke="#800" stroke-width=".22"/>
<circle cx="138.5" cy="110.5" r=".44" fill="#4f4f4f"/>
<path d="M138.5 110.5h2.2" fill="none" stroke="#800" stroke-width=".22"/>
<circle cx="138.5" cy="112.7" r=".44" fill="#4f4f4f"/>
<path d="M138.5 112.7h2.2" fill="none" stroke="#800" stroke-width=".22"/>
<circle cx="138.5" cy="115" r=".44" fill="#4f4f4f"/>
<path d="M138.5 115h2.2" fill="none" stroke="#800" stroke-width=".22"/>
<circle cx="138.5" cy="117.2" r=".44" fill="#4f4f4f"/>
<path d="M138.5 117.2h2.2" fill="none" stroke="#000" stroke-width=".22"/>
<circle cx="156.3" cy="117.2" r=".44" fill="#4f4f4f"/>
<path d="M154 117.2h2.3" fill="none" stroke="#800" stroke-width=".22"/>
<circle cx="156.3" cy="115" r=".44" fill="#4f4f4f"/>
<path d="M154 115h2.3" fill="none" stroke="#800" stroke-width=".22"/>
<circle cx="156.3" cy="112.7" r=".44" fill="#4f4f4f"/>
<path d="M154 112.7h2.3" fill="none" stroke="#800" stroke-width=".22"/>
<circle cx="156.3" cy="110.5" r=".44" fill="#4f4f4f"/>
<path d="M154 110.5h2.3" fill="none" stroke="#800" stroke-width=".22"/>
<circle cx="156.3" cy="108.3" r=".44" fill="#4f4f4f"/>
<path d="M154 108.3h2.3" fill="none" stroke="#800" stroke-width=".22"/>
<circle cx="156.3" cy="106.1" r=".44" fill="#4f4f4f"/>
<path d="M154 106.1h2.3" fill="none" stroke="#800" stroke-width=".22"/>
<circle cx="156.3" cy="103.8" r=".44" fill="#4f4f4f"/>
<path d="M154 103.8h2.3" fill="none" stroke="#800" stroke-width=".22"/>
<circle cx="156.3" cy="101.6" r=".44" fill="#4f4f4f"/>
<path d="M154 101.6h2.3" fill="none" stroke="#f00" stroke-width=".22"/>
<path d="M40.7 19.4h1.1M40.7 20.5h1.1" fill="none" stroke="#8d2323" stroke-width=".22"/>
<circle cx="57.4" cy="26.1" r=".45" fill="#4f4f4f"/>
<path d="M52.9 26.1h4.5" fill="none" stroke="#800" stroke-width=".22"/>
<circle cx="57.4" cy="23.8" r=".44" fill="#4f4f4f"/>
<path d="M52.9 23.8h4.5" fill="none" stroke="#800" stroke-width=".22"/>
<circle cx="57.4" cy="21.6" r=".44" fill="#4f4f4f"/>
<path d="M52.9 21.6h4.5" fill="none" stroke="#800" stroke-width=".22"/>
<circle cx="57.4" cy="19.4" r=".44" fill="#4f4f4f"/>
<path d="M52.9 19.4h4.5" fill="none" stroke="#800" stroke-width=".22"/>
<circle cx="57.4" cy="17.2" r=".44" fill="#4f4f4f"/>
<path d="M52.9 17.2h4.5" fill="none" stroke="#800" stroke-width=".22"/>
<circle cx="57.4" cy="14.9" r=".44" fill="#4f4f4f"/>
<path d="M52.9 14.9h4.5M40.7 28.3v-11.1h8.9v2.2h1.1v1.1h1.1v4.4h-1.1v1.2h-1.1v2.2h-8.9h1.1" fill="none" stroke="#800" stroke-width=".22"/>
<path d="M36.3 14.9h16.6v15.6h-16.6zM40.7 21.6h1.1M40.7 23.8h1.1M40.7 24.9h1.1M40.7 26.1h1.1" fill="none" stroke="#8d2323" stroke-width=".22"/>
<circle cx="57.4" cy="28.3" r=".44" fill="#4f4f4f"/>
<path d="M52.9 28.3h4.5" fill="none" stroke="#800" stroke-width=".22"/>
<circle cx="57.4" cy="30.5" r=".44" fill="#4f4f4f"/>
<path d="M52.9 30.5h4.5" fill="none" stroke="#800" stroke-width=".22"/>
<path d="M40.7 63.8h1.1M40.7 64.9h1.1" fill="none" stroke="#8d2323" stroke-width=".22"/>
<circle cx="57.4" cy="70.5" r=".44" fill="#4f4f4f"/>
<path d="M52.9 70.5h4.5" fill="none" stroke="#800" stroke-width=".22"/>
<circle cx="57.4" cy="68.3" r=".44" fill="#4f4f4f"/>
<path d="M52.9 68.3h4.5" fill="none" stroke="#800" stroke-width=".22"/>
<circle cx="57.4" cy="66.1" r=".44" fill="#4f4f4f"/>
<path d="M52.9 66.1h4.5" fill="none" stroke="#800" stroke-width=".22"/>
<circle cx="57.4" cy="63.8" r=".44" fill="#4f4f4f"/>
<path d="M52.9 63.8h4.5" fill="none" stroke="#800" stroke-width=".22"/>
<circle cx="57.4" cy="61.6" r=".44" fill="#4f4f4f"/>
<path d="M52.9 61.6h4.5" fill="none" stroke="#800" stroke-width=".22"/>
<circle cx="57.4" cy="59.4" r=".44" fill="#4f4f4f"/>
<path d="M52.9 59.4h4.5M40.7 72.7v-11.1h8.9v2.2h1.1v1.1h1.1v4.5h-1.1v1.1h-1.1v2.2h-8.9h1.1" fill="none" stroke="#800" stroke-width=".22"/>
<path d="M36.3 59.4h16.6v15.5h-16.6zM40.7 66.1h1.1M40.7 68.3h1.1M40.7 69.4h1.1M40.7 70.5h1.1" fill="none" stroke="#8d2323" stroke-width=".22"/>
<circle cx="57.4" cy="72.7" r=".44" fill="#4f4f4f"/>
<path d="M52.9 72.7h4.5" fill="none" stroke="#800" stroke-width=".22"/>
<circle cx="57.4" cy="74.9" r=".44" fill="#4f4f4f"/>
<path d="M52.9 74.9h4.5" fill="none" stroke="#800" stroke-width=".22"/>
<path d="M40.7 101.6h1.1M40.7 102.7h1.1" fill="none" stroke="#8d2323" stroke-width=".22"/>
<circle cx="57.4" cy="108.3" r=".44" fill="#4f4f4f"/>
<path d="M52.9 108.3h4.5" fill="none" stroke="#800" stroke-width=".22"/>
<circle cx="57.4" cy="106.1" r=".45" fill="#4f4f4f"/>
<path d="M52.9 106.1h4.5" fill="none" stroke="#800" stroke-width=".22"/>
<circle cx="57.4" cy="103.8" r=".44" fill="#4f4f4f"/>
<path d="M52.9 103.8h4.5" fill="none" stroke="#800" stroke-width=".22"/>
<circle cx="57.4" cy="101.6" r=".44" fill="#4f4f4f"/>
<path d="M52.9 101.6h4.5" fill="none" stroke="#800" stroke-width=".22"/>
<circle cx="57.4" cy="99.4" r=".44" fill="#4f4f4f"/>
<path d="M52.9 99.4h4.5" fill="none" stroke="#800" stroke-width=".22"/>
<circle cx="57.4" cy="97.2" r=".44" fill="#4f4f4f"/>
<path d="M52.9 97.2h4.5M40.7 110.5v-11.1h8.9v2.2h1.1v1.1h1.1v4.5h-1.1v1.1h-1.1v2.2h-8.9h1.1" fill="none" stroke="#800" stroke-width=".22"/>
<path d="M36.3 97.2h16.6v15.5h-16.6zM40.7 103.8h1.1M40.7 106.1h1.1M40.7 107.2h1.1M40.7 108.3h1.1" fill="none" stroke="#8d2323" stroke-width=".22"/>
<circle cx="57.4" cy="110.5" r=".44" fill="#4f4f4f"/>
<path d="M52.9 110.5h4.5" fill="none" stroke="#800" stroke-width=".22"/>
<circle cx="57.4" cy="112.7" r=".44" fill="#4f4f4f"/>
<path d="M52.9 112.7h4.5" fill="none" stroke="#800" stroke-width=".22"/>
<path d="M40.7 140.5h1.1M40.7 141.6h1.1" fill="none" stroke="#8d2323" stroke-width=".22"/>
<circle cx="57.4" cy="147.2" r=".44" fill="#4f4f4f"/>
<path d="M52.9 147.2h4.5" fill="none" stroke="#800" stroke-width=".22"/>
<circle cx="57.4" cy="145" r=".44" fill="#4f4f4f"/>
<path d="M52.9 145h4.5" fill="none" stroke="#800" stroke-width=".22"/>
<circle cx="57.4" cy="142.7" r=".44" fill="#4f4f4f"/>
<path d="M52.9 142.7h4.5" fill="none" stroke="#800" stroke-width=".22"/>
<circle cx="57.4" cy="140.5" r=".44" fill="#4f4f4f"/>
<path d="M52.9 140.5h4.5" fill="none" stroke="#800" stroke-width=".22"/>
<circle cx="57.4" cy="138.3" r=".44" fill="#4f4f4f"/>
<path d="M52.9 138.3h4.5" fill="none" stroke="#800" stroke-width=".22"/>
<circle cx="57.4" cy="136.1" r=".45" fill="#4f4f4f"/>
<path d="M52.9 136.1h4.5M40.7 149.4v-11.1h8.9v2.2h1.1v1.1h1.1v4.5h-1.1v1.1h-1.1v2.2h-8.9h1.1" fill="none" stroke="#800" stroke-width=".22"/>
<path d="M36.3 136.1h16.6v15.5h-16.6zM40.7 142.7h1.1M40.7 145h1.1M40.7 146.1h1.1M40.7 147.2h1.1" fill="none" stroke="#8d2323" stroke-width=".22"/>
<circle cx="57.4" cy="149.4" r=".44" fill="#4f4f4f"/>
<path d="M52.9 149.4h4.5" fill="none" stroke="#800" stroke-width=".22"/>
<circle cx="57.4" cy="151.6" r=".44" fill="#4f4f4f"/>
<path d="M52.9 151.6h4.5" fill="none" stroke="#800" stroke-width=".22"/>
<circle cx="166.3" cy="16" r=".44" fill="#4f4f4f"/>
<circle cx="166.3" cy="16" r=".56" fill="#c00"/>
<circle cx="176.3" cy="24.9" r=".44" fill="#4f4f4f"/>
<circle cx="176.3" cy="24.9" r=".56" fill="#c00"/>
<circle cx="176.3" cy="16" r=".44" fill="#4f4f4f"/>
<circle cx="176.3" cy="16" r=".56" fill="#c00"/>
<circle cx="140.7" cy="31.6" r=".44" fill="#4f4f4f"/>
<circle cx="140.7" cy="31.6" r=".56" fill="#c00"/>
<circle cx="156.3" cy="140.5" r=".44" fill="#4f4f4f"/>
<circle cx="156.3" cy="140.5" r=".56" fill="#c00"/>
<circle cx="156.3" cy="101.6" r=".44" fill="#4f4f4f"/>
<circle cx="156.3" cy="101.6" r=".56" fill="#c00"/>
<circle cx="156.3" cy="63.8" r=".44" fill="#4f4f4f"/>
<circle cx="156.3" cy="63.8" r=".56" fill="#c00"/>
<text font-size="3" fill="#00f" x="179.1" y="167.3">Diff 1-16</text>
<g font-size="2.7">
<text x="164.1" y="13.4">+5V</text>
<text x="137.8" y="37.4">GND</text>
<text x="171.2" y="39.2">GND</text>
<text x="174.5" y="69.6">GND</text>
<text x="120" y="76.3">GND</text>
<text x="167.8" y="78.5">GND</text>
<text x="135.6" y="86.3">GND</text>
<text x="174.5" y="107.4">GND</text>
<text x="120" y="114.1">GND</text>
<text x="167.8" y="116.3">GND</text>
<text x="135.6" y="124.1">GND</text>
<text x="174.5" y="146.3">GND</text>
<text x="120" y="153">GND</text>
<text x="167.8" y="155.2">GND</text>
<text x="135.6" y="163">GND</text>
</g>
<g font-size="2.7" fill="#00f">
<text x="255.8" y="167.5">1.0</text>
<text x="257.1" y="174">3/4</text>
<text x="200" y="178.4">2023-1-22</text>
<text x="234.9" y="178.4">GDWoody</text>
</g>
<g font-size="2.4" fill="#00f">
<text x="161.2" y="60.2">+5V</text>
<text x="161.2" y="97.9">+5V</text>
<text x="161.2" y="136.8">+5V</text>
</g>
<g font-size="2.4" fill="#800">
<text x="166.3" y="164.5">TITLE:</text>
<text x="247.3" y="167.5">REV:</text>
<text x="189.5" y="173.5">Company:</text>
<text x="247.1" y="173.9">Sheet:</text>
<text x="189.5" y="178.3">Date:</text>
<text x="220.4" y="178.4">Drawn By:</text>
</g>
<g font-size="2.1" fill="#800">
<text x="34.7" y="4.4">1</text>
<text x="78.3" y="4.4">2</text>
<text x="121.8" y="4.4">3</text>
<text x="165.4" y="4.4">4</text>
<text x="208.9" y="4.4">5</text>
<text x="11" y="26.5">A</text>
<text x="264.2" y="26.5">A</text>
<text x="11" y="70.1">B</text>
<text x="264.2" y="70.1">B</text>
<text x="11" y="113.6">C</text>
<text x="264.2" y="113.6">C</text>
<text x="11" y="157.2">D</text>
<text x="264.2" y="157.2">D</text>
<text x="34.7" y="181.3">1</text>
<text x="78.3" y="181.3">2</text>
<text x="121.8" y="181.3">3</text>
<text x="165.4" y="181.3">4</text>
<text x="208.9" y="181.3">5</text>
</g>
<g font-size="2.1" fill="#000080">
<text x="148.4" y="10.6">U5</text>
<text x="43.3" y="13.4">RJ2</text>
<text x="144.3" y="12.3">AM26C31IDR</text>
<text x="178.5" y="23.3">100nF</text>
<text x="178.6" y="21.2">C3</text>
<text x="43.3" y="57.9">RJ8</text>
<text x="146.2" y="58.4">U6</text>
<text x="171.6" y="59.3">C8</text>
<text x="142.1" y="60.1">AM26C31IDR</text>
<text x="171.5" y="61.4">100nF</text>
<text x="43.3" y="95.7">RJ10</text>
<text x="142.1" y="97.9">AM26C31IDR</text>
<text x="146.2" y="96.2">U13</text>
<text x="171.5" y="99.2">100nF</text>
<text x="171.6" y="97.1">C10</text>
<text x="43.3" y="134.6">RJ11</text>
<text x="142.1" y="136.8">AM26C31IDR</text>
<text x="146.2" y="135.1">U8</text>
<text x="171.6" y="136">C9</text>
<text x="171.5" y="138.1">100nF</text>
</g>
<g font-size="2.1" fill="#00f">
<text x="54" y="16.9">2</text>
<text x="54" y="14.7">1</text>
<text x="141.5" y="15.8">1</text>
<text x="143.8" y="16.9">1A</text>
<text x="54" y="23.6">5</text>
<text x="54" y="21.4">4</text>
<text x="54" y="19.2">3</text>
<text x="141.5" y="18">2</text>
<text x="141.5" y="20.3">3</text>
<text x="141.5" y="22.5">4</text>
<text x="143.8" y="19.2">1Y</text>
<text x="143.8" y="21.4">1Z</text>
<text x="143.8" y="23.6">G</text>
<text x="152.7" y="23.6">4Z</text>
<text x="152.7" y="19.2">4A</text>
<text x="152.9" y="21.4">4Y</text>
<text x="156.4" y="22.5">13</text>
<text x="156.4" y="20.3">14</text>
<text x="156.4" y="18">15</text>
<text x="54" y="25.8">6</text>
<text x="54" y="28.1">7</text>
<text x="141.5" y="24.7">5</text>
<text x="141.5" y="26.9">6</text>
<text x="141.5" y="29.2">7</text>
<text x="143.8" y="25.8">2Z</text>
<text x="143.8" y="28.1">2Y</text>
<text x="152.1" y="25.8">G#</text>
<text x="152.7" y="28.1">3Z</text>
<text x="156.4" y="29.2">10</text>
<text x="156.4" y="26.9">11</text>
<text x="156.4" y="24.7">12</text>
<text x="54" y="30.3">8</text>
<text x="143.8" y="30.3">2A</text>
<text x="152.7" y="32.5">3A</text>
<text x="152.9" y="30.3">3Y</text>
<text x="156.4" y="31.4">9</text>
<text x="54" y="59.2">1</text>
<text x="54" y="65.8">4</text>
<text x="54" y="63.6">3</text>
<text x="54" y="61.4">2</text>
<text x="139.3" y="63.6">1</text>
<text x="139.3" y="65.8">2</text>
<text x="141.5" y="64.7">1A</text>
<text x="154.2" y="65.8">15</text>
<text x="54" y="70.3">6</text>
<text x="54" y="68.1">5</text>
<text x="139.3" y="68.1">3</text>
<text x="139.3" y="70.3">4</text>
<text x="141.5" y="66.9">1Y</text>
<text x="141.5" y="69.2">1Z</text>
<text x="141.5" y="71.4">G</text>
<text x="150.5" y="71.4">4Z</text>
<text x="150.5" y="66.9">4A</text>
<text x="150.6" y="69.2">4Y</text>
<text x="154.2" y="70.3">13</text>
<text x="154.2" y="68.1">14</text>
<text x="54" y="72.5">7</text>
<text x="54" y="74.7">8</text>
<text x="139.3" y="72.5">5</text>
<text x="139.3" y="74.7">6</text>
<text x="139.3" y="76.9">7</text>
<text x="141.5" y="73.6">2Z</text>
<text x="141.5" y="75.8">2Y</text>
<text x="149.9" y="73.6">G#</text>
<text x="150.5" y="75.8">3Z</text>
<text x="154.2" y="76.9">10</text>
<text x="154.2" y="74.7">11</text>
<text x="154.2" y="72.5">12</text>
<text x="141.5" y="78.1">2A</text>
<text x="150.5" y="80.3">3A</text>
<text x="150.6" y="78.1">3Y</text>
<text x="154.2" y="79.2">9</text>
<text x="54" y="101.4">3</text>
<text x="54" y="99.2">2</text>
<text x="54" y="97">1</text>
<text x="139.3" y="101.4">1</text>
<text x="54" y="105.8">5</text>
<text x="54" y="103.6">4</text>
<text x="139.3" y="103.6">2</text>
<text x="139.3" y="105.8">3</text>
<text x="141.5" y="102.5">1A</text>
<text x="141.5" y="104.7">1Y</text>
<text x="141.5" y="107">1Z</text>
<text x="150.5" y="104.7">4A</text>
<text x="150.6" y="107">4Y</text>
<text x="154.2" y="105.8">14</text>
<text x="154.2" y="103.6">15</text>
<text x="54" y="108.1">6</text>
<text x="54" y="110.3">7</text>
<text x="54" y="112.5">8</text>
<text x="139.3" y="108.1">4</text>
<text x="139.3" y="110.3">5</text>
<text x="139.3" y="112.5">6</text>
<text x="141.5" y="109.2">G</text>
<text x="141.5" y="111.4">2Z</text>
<text x="141.5" y="113.6">2Y</text>
<text x="149.9" y="111.4">G#</text>
<text x="150.5" y="113.6">3Z</text>
<text x="150.5" y="109.2">4Z</text>
<text x="154.2" y="112.5">11</text>
<text x="154.2" y="110.3">12</text>
<text x="154.2" y="108.1">13</text>
<text x="139.3" y="114.7">7</text>
<text x="141.5" y="115.8">2A</text>
<text x="150.5" y="118.1">3A</text>
<text x="150.6" y="115.8">3Y</text>
<text x="154.2" y="117">9</text>
<text x="154.2" y="114.7">10</text>
<text x="54" y="135.8">1</text>
<text x="54" y="142.5">4</text>
<text x="54" y="140.3">3</text>
<text x="54" y="138.1">2</text>
<text x="139.3" y="140.3">1</text>
<text x="139.3" y="142.5">2</text>
<text x="141.5" y="141.4">1A</text>
<text x="141.5" y="143.6">1Y</text>
<text x="150.5" y="143.6">4A</text>
<text x="154.2" y="142.5">15</text>
<text x="54" y="147">6</text>
<text x="54" y="144.7">5</text>
<text x="54" y="149.2">7</text>
<text x="139.3" y="144.7">3</text>
<text x="139.3" y="147">4</text>
<text x="139.3" y="149.2">5</text>
<text x="141.5" y="145.8">1Z</text>
<text x="141.5" y="148.1">G</text>
<text x="150.5" y="148.1">4Z</text>
<text x="150.6" y="145.8">4Y</text>
<text x="154.2" y="149.2">12</text>
<text x="154.2" y="147">13</text>
<text x="154.2" y="144.7">14</text>
<text x="54" y="151.4">8</text>
<text x="139.3" y="151.4">6</text>
<text x="139.3" y="153.6">7</text>
<text x="141.5" y="150.3">2Z</text>
<text x="141.5" y="152.5">2Y</text>
<text x="141.5" y="154.7">2A</text>
<text x="149.9" y="150.3">G#</text>
<text x="150.5" y="152.5">3Z</text>
<text x="150.6" y="154.7">3Y</text>
<text x="154.2" y="155.9">9</text>
<text x="154.2" y="153.6">10</text>
<text x="154.2" y="151.4">11</text>
<text x="150.5" y="157">3A</text>
</g>
<g font-size="2.1" fill="#f00">
<text x="151.1" y="16.9">VCC</text>
<text x="156.4" y="15.8">16</text>
<text x="148.9" y="64.7">VCC</text>
<text x="154.2" y="63.6">16</text>
<text x="154.2" y="101.4">16</text>
<text x="148.9" y="102.5">VCC</text>
<text x="148.9" y="141.4">VCC</text>
<text x="154.2" y="140.3">16</text>
</g>
<g font-size="2.1">
<text x="141.5" y="31.4">8</text>
<text x="143.8" y="32.5">GND</text>
<text x="139.3" y="79.2">8</text>
<text x="141.5" y="80.3">GND</text>
<text x="139.3" y="117">8</text>
<text x="141.5" y="118.1">GND</text>
<text x="139.3" y="155.9">8</text>
<text x="141.5" y="157">GND</text>
</g>
<g font-size="1.6" fill="#00f">
<text x="62.5" y="15.4">OUT1+</text>
<text x="62.7" y="17.6">OUT1-</text>
<text x="130.8" y="16.9">DATA1</text>
<text x="62.5" y="19.8">OUT2+</text>
<text x="62.7" y="22">OUT3-</text>
<text x="130.5" y="18.8">OUT1+</text>
<text x="130.9" y="21">OUT1-</text>
<text x="163.4" y="19">DATA2</text>
<text x="163.6" y="20.9">OUT2+</text>
<text x="163.8" y="23.1">OUT2-</text>
<text x="62.5" y="24.3">OUT3+</text>
<text x="62.5" y="28.7">OUT4+</text>
<text x="62.7" y="26.5">OUT2-</text>
<text x="130.5" y="27.7">OUT3+</text>
<text x="130.9" y="25.4">OUT3-</text>
<text x="163.6" y="29.8">OUT4+</text>
<text x="163.8" y="27.6">OUT4-</text>
<text x="62.7" y="30.9">OUT4-</text>
<text x="130.8" y="30.2">DATA3</text>
<text x="163.8" y="32">DATA4</text>
<text x="62.3" y="59.7">OUT5+</text>
<text x="62.3" y="64.2">OUT6+</text>
<text x="62.3" y="62">OUT5-</text>
<text x="128.6" y="64.6">DATA5</text>
<text x="62.3" y="68.6">OUT7+</text>
<text x="62.3" y="70.9">OUT6-</text>
<text x="62.3" y="66.4">OUT7-</text>
<text x="128.3" y="66.6">OUT5+</text>
<text x="128.7" y="68.8">OUT5-</text>
<text x="161.4" y="68.7">OUT6+</text>
<text x="161.5" y="66.5">DATA6</text>
<text x="161.6" y="70.9">OUT6-</text>
<text x="62.3" y="73.1">OUT8+</text>
<text x="62.3" y="75.3">OUT8-</text>
<text x="128.3" y="75.4">OUT7+</text>
<text x="128.6" y="78">DATA7</text>
<text x="128.7" y="73.2">OUT7-</text>
<text x="161.4" y="77.6">OUT8+</text>
<text x="161.6" y="75.4">OUT8-</text>
<text x="161.2" y="80.2">DATA8</text>
<text x="62.3" y="97.5">OUT9+</text>
<text x="62.3" y="99.8">OUT9-</text>
<text x="62.3" y="102">OUT10+</text>
<text x="62.3" y="104.2">OUT11-</text>
<text x="62.3" y="106.4">OUT11+</text>
<text x="128.3" y="104.3">OUT9+</text>
<text x="128.6" y="102.4">DATA9</text>
<text x="128.7" y="106.6">OUT9-</text>
<text x="160.9" y="106.5">OUT10+</text>
<text x="161.1" y="104.3">DATA10</text>
<text x="62.2" y="113.2">OUT12-</text>
<text x="62.3" y="108.6">OUT10-</text>
<text x="62.3" y="110.9">OUT12+</text>
<text x="127.5" y="113.2">OUT11+</text>
<text x="127.9" y="111">OUT11-</text>
<text x="161.2" y="108.7">OUT10-</text>
<text x="161.2" y="113.2">OUT12-</text>
<text x="127.8" y="115.8">DATA11</text>
<text x="160.9" y="115.4">OUT12+</text>
<text x="161.2" y="118">DATA12</text>
<text x="62.3" y="136.4">OUT13+</text>
<text x="62.3" y="143.1">OUT15-</text>
<text x="62.3" y="140.9">OUT14+</text>
<text x="62.3" y="138.6">OUT13-</text>
<text x="127.4" y="143.2">OUT13+</text>
<text x="127.7" y="141.3">DATA13</text>
<text x="161.1" y="143.2">DATA14</text>
<text x="62.3" y="149.8">OUT16+</text>
<text x="62.3" y="145.3">OUT15+</text>
<text x="62.3" y="147.5">OUT14-</text>
<text x="127.8" y="145.5">OUT13-</text>
<text x="127.8" y="149.9">OUT15-</text>
<text x="160.9" y="145.4">OUT14+</text>
<text x="161.2" y="147.6">OUT14-</text>
<text x="62.3" y="152">OUT16-</text>
<text x="127.4" y="152.1">OUT15+</text>
<text x="127.7" y="154.7">DATA15</text>
<text x="160.9" y="154.3">OUT16+</text>
<text x="161.2" y="152.1">OUT16-</text>
<text x="161.2" y="156.9">DATA16</text>
</g>
</svg>
